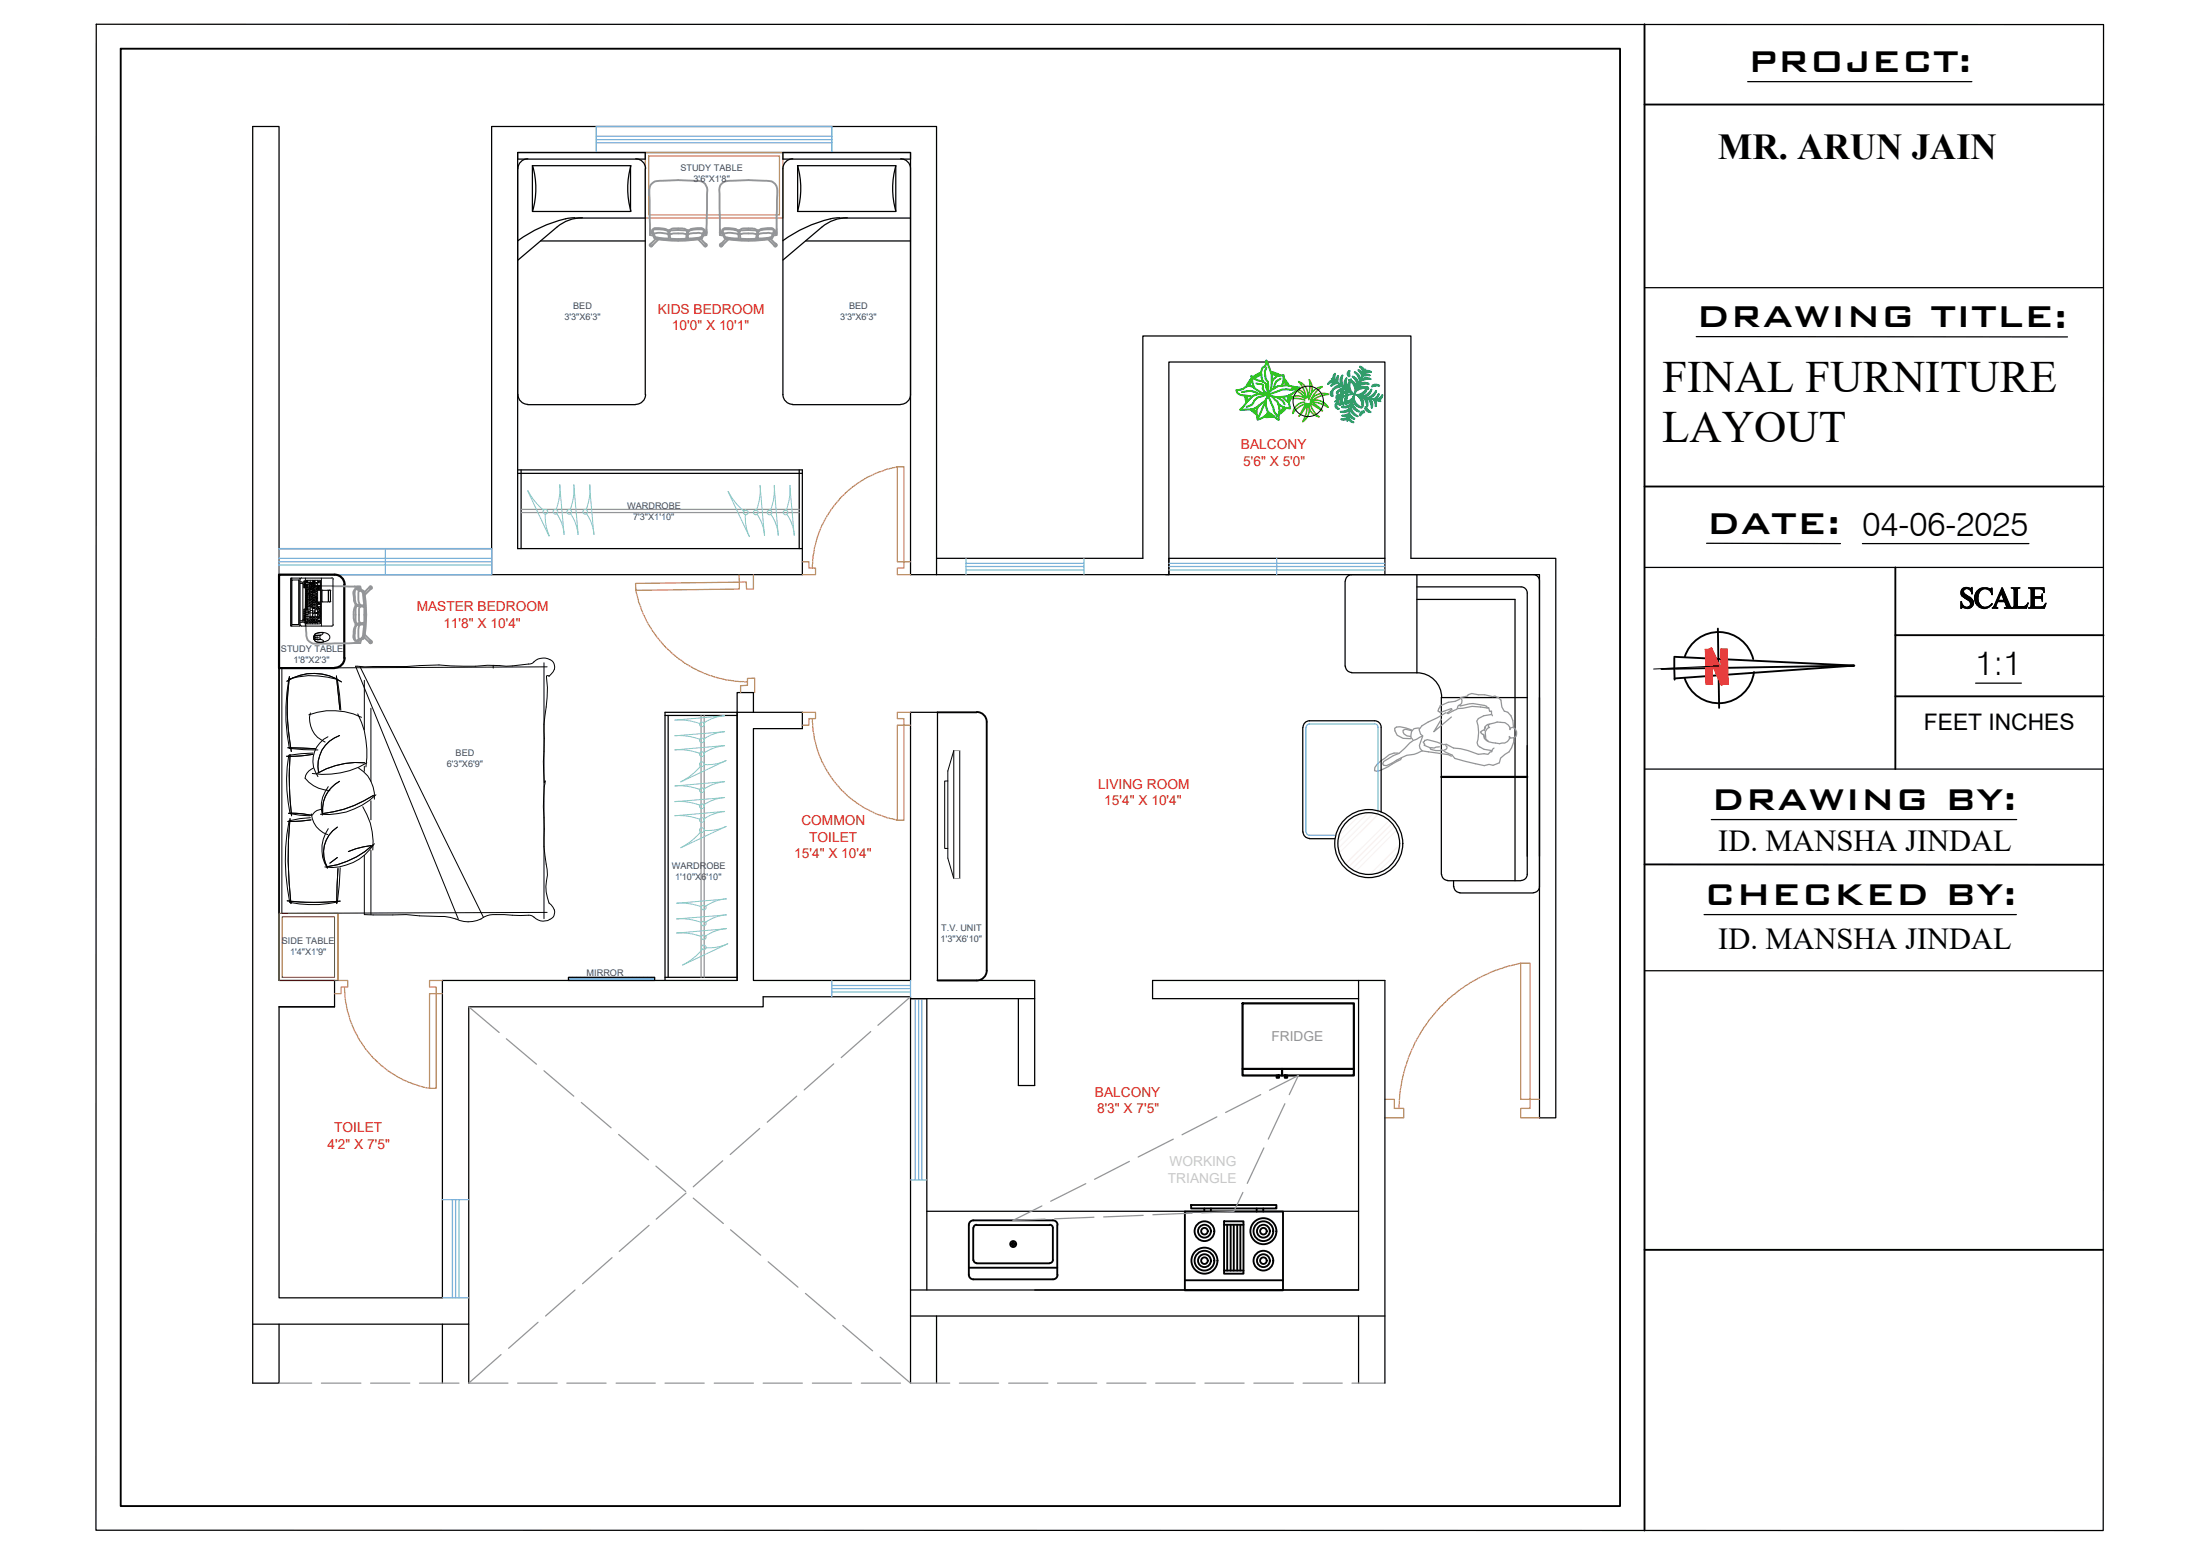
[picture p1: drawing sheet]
<svg xmlns="http://www.w3.org/2000/svg" width="297mm" height="210mm" viewBox="0 0 297 210" stroke-linecap="round" stroke-linejoin="round" font-family="sans-serif">
<!-- layer: 0 -->
<g fill="none" stroke="#000" stroke-width=".25">
<path d="M16.3 6.6h202.4v196.7h-202.4zM222 3.3v203.3M222 14.1h62M222 65.7h62M255.9 76.6v27.2M226.1 88.8v3M226.1 88.7l24.3 1.1-24.3 1.8M226.1 90.3h-1.8M227.5 88.7a4.8 4.8 0 0 1 4.7-3.4 4.8 4.8 0 0 1 4.5 3.7M231.9 84.9l.2 10.7M236.8 90.7a4.8 4.8 0 0 1-4.3 4.2 4.8 4.8 0 0 1-5-3.4M250.4 89.8l-24.2 .5"/>
<path d="M255.9 94h28.1M255.9 85.7h28.1M222 116.7h62M130.8 172.1a.61 .61 0 0 0 .6 .6M130.8 171.1h11.9M131.4 164.7h10.8M131.4 165.7v4.4M131.4 172.7h10.8M131.4 164.7a.61 .61 0 0 0-.6 .6v6.8M131.4 170.1l.2 .3 .2 .1M131.8 170.5h9.9M131.8 165.4h9.9"/>
<path d="M131.8 165.3l-.3 .2-.1 .2M141.8 165.3l.2 .1 .2 .3v4.4M142.2 170.1l-.1 .2-.3 .2M142.2 164.7a.61 .61 0 0 1 .6 .6M142.7 165.4v6.7M142.8 172.1a.61 .61 0 0 1-.6 .6M160 163.5h13.2v10.7h-13.2zM160 172.8h13.2M160.8 162.7h11.5v.4h-11.5zM162.6 163.1v.4M163.5 163.1v.4M165.3 164.9h2.6v7h-2.6z"/>
<path d="M165.3 171.5h2.6M165.3 165.3h2.6M165.7 165.3v6.2M166.2 165.3v6.2M166.6 165.3v6.2M167 165.3v6.2M167.5 165.3v6.2M169.7 163.1v.4M170.6 163.1v.4M222 168.7h62"/>
<circle cx="136.8" cy="167.9" r=".4"/>
<circle cx="136.8" cy="167.9" r=".19"/>
<circle cx="162.6" cy="170.2" r="1.76"/>
<circle cx="162.6" cy="166.2" r="1.33"/>
<circle cx="162.6" cy="170.2" r="1.33"/>
<circle cx="162.6" cy="166.2" r=".87"/>
<circle cx="162.6" cy="170.2" r=".87"/>
<circle cx="162.6" cy="166.2" r=".44"/>
<circle cx="162.6" cy="170.2" r=".44"/>
<circle cx="170.6" cy="166.2" r="1.76"/>
<circle cx="170.6" cy="166.2" r="1.33"/>
<circle cx="170.6" cy="170.2" r="1.33"/>
<circle cx="170.6" cy="170.2" r=".87"/>
<circle cx="170.6" cy="166.2" r=".87"/>
<circle cx="170.6" cy="166.2" r=".44"/>
<circle cx="170.6" cy="170.2" r=".44"/>
</g>
<!-- layer: FURNI -->
<g fill="none" stroke="#000" stroke-width=".17">
<path d="M69.9 20.6h53v57h3.5M69.9 20.6v53.5h38.4M69.9 20.6h17.2v.9h-17.2M71.3 21.4a1.33 1.33 0 0 0-1.4 1.4M71.9 22.4h13.2v6.1h-13.2zM71.9 22.3a11 11 0 0 1 0 6.2M73 32.5h14.1M75.2 30.7l-5.3 4.4M76.3 29.5a18 18 0 0 0-6.4 3M77.6 29.4h9.5M77.6 29.4l-1.3 .1M78.6 29.4a5.3 5.3 0 0 0-3.4 1.2"/>
<path d="M85.2 22.3a11 11 0 0 0 0 6.2M85.8 21.4a1.33 1.33 0 0 1 1.4 1.4M87.1 22.8v30.5M105.7 20.6h17.2v.9h-17.2zM107 21.4a1.33 1.33 0 0 0-1.3 1.4v30.4a1.33 1.33 0 0 0 1.3 1.4M107.7 22.3a11 11 0 0 1 0 6.2M107.7 22.4h13.2v6.1h-13.2zM108.8 32.5h14.1M111 30.7l-5.3 4.4M112.1 29.5a18 18 0 0 0-6.4 3M113.3 29.4h9.6M113.3 29.4l-1.2 .1"/>
<path d="M114.4 29.4a5.3 5.3 0 0 0-3.4 1.2M121 22.3a11 11 0 0 0 0 6.2M121.6 21.4a1.33 1.33 0 0 1 1.3 1.4v30.4a1.33 1.33 0 0 1-1.3 1.4M69.9 53.2a1.33 1.33 0 0 0 1.4 1.4M71.2 54.6h14.6M87.2 53.2a1.33 1.33 0 0 1-1.4 1.4M107 54.6h14.6M37.7 78.7v-61.6h-3.6v169.6h3.6v-8M37.7 74.1h28.7M66.4 77.6v-60.5h60v60.5M69.9 63.4h38.4v14.2h-70.6v54.7h7.5v3.6h-7.5v39.3h22v-42.9h39.8M69.9 63.9h38.4"/>
<path d="M70.4 63.4v10.7M107.9 63.4v10.7M126.4 75.4h27.9v-30h36.2v30h19.6v75.5h-2.2v-73.3h-81.5M157.4 77.6h.4M157.8 77.6v-28.7h29.2v28.7M181.6 78.5v11.4M187 75.4h-29.2v2.2M191.3 79.2h14.1M191.3 77.6v13.2M205.4 79.2a.83 .83 0 0 1 .8 .8M207.9 78.4a.83 .83 0 0 0-.9-.8h-24.5a.87 .87 0 0 0-.8 .8M207.9 78.4v41.3"/>
<path d="M89.8 96.6h9.7M90.2 96.6v35.3M99.5 96.2v-2.7h2.2v2.7M99.5 96.2h-9.7v36.1M99.5 96.2v36.1M175.9 98.2v14.1M176.8 97.3h8.8M176.8 97.3a.87 .87 0 0 0-.9 .9M181.7 89.9a.87 .87 0 0 0 .8 .9M182.5 90.8h8.8M185.6 97.3a.87 .87 0 0 1 .9 .9M186.5 98.2v11.4"/>
<path d="M191.3 80.9h13.3v38M191.3 90.8a3.3 3.3 0 0 1 3.3 3.3M206.2 80.1v37.9M206.2 94.2h-11.6v23.8M175.9 112.3a.87 .87 0 0 0 .9 .9M176.8 113.2h3.4M194.6 118a.83 .83 0 0 0 .9 .8M195.5 118.9h9.9M196.3 118.9v.8M196.3 119.7a.83 .83 0 0 0 .8 .8M206.2 118a.83 .83 0 0 1-.8 .8M207.9 119.7a.83 .83 0 0 1-.9 .8"/>
<path d="M76.8 131.9h11.6v.4h-11.6zM89.8 131.9h9.7M99.5 132.3v-36.1h8.8v2.2h-6.6v33.9h21.2v-36.1h3.7v36.1h13.1v14.2h-2.2v-11.7M122.9 134.8h16.8M125.1 134.8v39.3M183.4 134.8h-27.8v-2.5h31.4v54.4M183.4 132.3v41.8h-60.5M197.1 120.5h9.9M34.1 178.7h29.2v-42.8h39.7v-1.4h19.9v52.2M59.7 178.7v8M63.3 178.7v8M122.9 177.6h64.1"/>
<path d="M125.1 163.5h58.3M126.4 177.6v9.1M183.4 177.6v9.1"/>
<circle cx="184.8" cy="113.9" r="4.6"/>
<circle cx="184.8" cy="113.9" r="4.2"/>
</g>
<g fill="none" stroke="#939598" stroke-width=".17">
<path d="M70.4 68.8h37.5M70.4 69.2h37.5M94.7 96.6v35.3M95.1 96.6v35.3M190.6 98.5l-1.6-.4h-.4l-.3 .2v.4l.3 .5 .8 .5h1.1M190.6 98.7l-.8-.3-.4 .2 .2 .5 .3 .2 .6 .1M191.7 98.3h-.2a.96 .96 0 0 0-1 1.2l.3 .3M192 99.4l-1.2 .6-1.9 1.7-.8 .3-1.3 .8-.1 .3 .1 .2h.4l.8-.3a6 6 0 0 1 2.9-1.2l1.1-.4M195.2 96.2l-3.2 1.8-.4 .5 .2 .6 .3 .2-.5 1.3 .1 .4 .3 .4 3.5 .5 .5 .2M196 96.8l-2.4 2 1-1.7M197.2 94.3l.2 .2v.4l-.2 .2M200.3 99.1l.1 .5"/>
<path d="M200.5 98.1l.3-.3 1.3-.3h.5a1.05 1.05 0 0 1 1.3 1v-.2l.4-.1a.87 .87 0 0 1 .4 1.2l-.3 .2h-.4l-.2-.2a.84 .84 0 0 1-1 .9l-.3 .1-.6-.1a1.77 1.77 0 0 1-1.5-.6l-.1-.5-.4-.3v-.1l.5-.3zM200.6 98.1l-.2 .5M200.7 95.6l-1.9-.3-2 .3M201.1 97.8l-.2 .1 .1 .2 .1 .1-.3 .1-.3 .5 .1 1 .3 .2M201.3 96.4l-1 .2-.7 .4-.2 .3a4.7 4.7 0 0 1 0 3 1.44 1.44 0 0 0 1.5 .9l.5 .1M201.5 96.6l-.1-.2v-.4h-.3l-.1-.5-.2 .1-.1-.3a4.7 4.7 0 0 0-3.6 0v-.2l-.3 .2-.1 .4-1.2 .6h-.1l.6-.5v-.2l-1.6 .6v-.1l-.3-.1 .2-.4 .2-.1-.1-.2 1.1-.5 1-.1 .5-.3 .2-.2 1-.2v-.2l.5-.2 .9 .2h.8l1.1 .2h.3l.5 .1 .3 .4 .2 .9 .3 .6a1.23 1.23 0 0 1 1.2 1.3v.8M204.4 99.7a2.33 2.33 0 0 1-1.2 2.1l-.6 .5-.2 .7-.8 .3-.6-.1-.6 .1-4-.9-.4-.5-1.3-.7-.9 .1-.6-.2-.1-.2-.8-.3 .1-.1-.2-.3 .1-.1 .1-.2 .3-.1 2.2 .7h.4l1 .5 .9 .1 1 .2 1.4 .5 .8-.1 .5 .1 .3-.3h.2l.1-.4 .2-.1M188.8 101.7h-.6l-.6 .2-1.1 .8-.9 .9v.4l.3 .1a6.4 6.4 0 0 0 2.1-1l1.1-.6 .1-.2M194.4 100.8l-.8 .2-.5-.1M195.2 100.6l.2 .2v.2l-.2 .2h-.2M63.3 135.9l4.1 3.5M117.6 139.2l-4 3.6"/>
<path d="M122.9 134.5l-4.4 3.9M68.4 140.2l4 3.5M73.4 144.5l4.1 3.5M78.5 148.8l4 3.4M83.5 153.1l4 3.5M88.6 157.4l4 3.4M97.6 156.7l-4 3.5M102.6 152.3l-4 3.5M107.6 148l-4 3.5M112.6 143.6l-4 3.5M146.6 159.8l-4.7 2.4M152.5 156.8l-4.7 2.4"/>
<path d="M158.4 153.8l-4.7 2.4M164.3 150.8l-4.7 2.4M170.2 147.8l-4.7 2.4M170.6 155l-2.2 4.7M171.4 147.2l3.9-2-1.2 2.6M173.5 149l-2.3 4.8M72.6 178.5l-3.9 3.5M77.6 174.1l-3.9 3.5M82.6 169.8l-3.9 3.5M87.6 165.4l-4 3.5M92.6 161.1l-4 3.5M93.6 161.7l4.1 3.5"/>
<path d="M98.6 166l4.1 3.4M103.7 170.3l4 3.5M108.8 174.6l4 3.4M113.8 178.9l4 3.4M140.7 162.8l-3.9 1.9 4.3-.1M147.7 164.3l-5.3 .2M154.3 164.1l-5.3 .2M161 163.8l-5.3 .2M167.8 161l-1.2 2.5-4.3 .2M37.7 186.7h4.4M43.4 186.7h5.3M50 186.7h5.3"/>
<path d="M56.6 186.7h5.4M67.6 182.9l-4.3 3.8h5.3M69.9 186.7h5.3M76.5 186.7h5.3M83.2 186.7h5.3M89.8 186.7h5.3M96.4 186.7h5.3M103 186.7h5.3M109.7 186.7h5.3M116.3 186.7h5.3M118.8 183.2l4.1 3.5h5.3M129.5 186.7h5.3"/>
<path d="M136.2 186.7h5.3M142.8 186.7h5.3M149.4 186.7h5.3M156 186.7h5.4M162.7 186.7h5.3M169.3 186.7h5.3M175.9 186.7h5.3M182.5 186.7h4.5"/>
</g>
<g fill="none" stroke="#7aafdf" stroke-width=".17">
<path d="M80.5 17.1h31.8v3.5h-31.8zM80.5 17.1v3.5M80.5 18.9h31.8M80.5 19.3h31.8M80.5 18.4h31.8M112.3 17.1v3.5M37.7 74.1h28.7v3.5h-28.7zM37.7 75.8h28.7M37.7 76.3h28.7M37.7 75.4h28.7M52 74.1v3.5M66.4 74.1v3.5"/>
<path d="M130.4 76.5h15.9M130.4 76.9h15.9M130.4 76h15.9M130.4 75.4v2.2M146.3 75.4v2.2M157.8 76.5h29.2M157.8 76.9h29.2M157.8 76h29.2M172.4 75.4v2.2M176.3 98.2v14.1M176.8 97.7h8.8M176.8 97.7l-.4 .2v.3"/>
<path d="M185.6 97.7l.4 .2 .1 .3M186.1 98.2v11.4M176.4 112.3v.2l.4 .2M176.8 112.7h3.4M112.3 132.3v2.2M112.3 133.4h10.6M112.3 133.9h10.6M112.3 133h10.6M122.9 132.3v2.2M123.6 134.8v24.5M124 134.8v24.5M124.5 134.8v24.5"/>
<path d="M122.9 159.3h2.2M59.7 175.2h3.6M59.7 161.9h3.6M61.1 161.9v13.3M61.5 161.9v13.3M62 161.9v13.3"/>
</g>
<g fill="none" stroke="#b88a5c" stroke-width=".17">
<path d="M87.1 20.6h18.6v8.8h-18.6zM87.6 21.1h17.6v7.9h-17.6zM85.9 79.7l-.1-.9 14-.2v.9l-13.9 .2v.4M101.7 77.6v1.9h-.9v-1l-1 .1v-1M108.3 75.8h.9v.9h.9v.9h-1.8M109.7 76.2v.2M109.7 76.5v.2M109.7 75.5v.2M109.7 75.9v.2M109.8 75.2v.2M109.8 74.9v.2M109.9 74.6v.2"/>
<path d="M109.9 74.2v.2M110 73.9l-.1 .2M110.1 73.6l-.1 .2M110.2 73.3l-.1 .2M110.2 73v.2M110.3 72.6v.2M110.4 72.3v.2M110.5 72v.2M110.7 71.7l-.1 .2M110.8 71.4l-.1 .2M110.9 71.1l-.1 .2M111.1 70.8l-.1 .2"/>
<path d="M111.2 70.5l-.1 .2M111.4 70.2l-.1 .2M111.5 69.9l-.1 .2M111.7 69.6l-.1 .2M111.9 69.3l-.1 .2M112.1 69.1l-.2 .1M112.2 68.8l-.1 .2M112.4 68.5l-.1 .2M112.6 68.3l-.1 .1M112.8 68l-.1 .2M113 67.7l-.1 .2M113.3 67.5l-.2 .2"/>
<path d="M113.5 67.2l-.2 .2M113.7 67l-.2 .2M114 66.8l-.2 .1M114.2 66.5l-.2 .2M114.4 66.3l-.1 .2M114.7 66.1l-.2 .1M114.9 65.9l-.1 .1M115.2 65.7l-.2 .1M115.5 65.5l-.2 .1M115.7 65.3l-.1 .1M116 65.1l-.2 .1M116.3 64.9l-.2 .1"/>
<path d="M116.6 64.7l-.2 .2M116.8 64.6l-.1 .1M117.1 64.4l-.1 .1M117.4 64.3l-.1 .1M117.7 64.1l-.1 .1M118 64l-.1 .1M118.3 63.9h-.1M118.7 63.7l-.3 .1M119 63.6l-.3 .1M119.3 63.5l-.2 .1M119.6 63.4l-.2 .1M119.9 63.3h-.2"/>
<path d="M120.2 63.2l-.2 .1M120.6 63.1l-.2 .1M120.9 63.1h-.3M121.2 63h.8v12.8h-.8v-12.8h-.2M122.9 75.8h-.9v.9h-.8v.9h1.7M86 80.2v.2M86.1 80.5v.2M86.1 80.8l.1 .2M86.2 81.2l.1 .2M86.3 81.5l.1 .2M86.4 81.8l.1 .2M86.5 82.1l.1 .2"/>
<path d="M86.7 82.4v.2M86.8 82.7l.1 .2M86.9 83l.1 .2M87.1 83.3l.1 .2M87.2 83.6l.1 .2M87.3 83.9l.2 .2M87.5 84.2l.1 .2M87.7 84.5l.1 .2M87.9 84.8l.1 .1M88.1 85.1v.1M88.2 85.3l.1 .2M88.4 85.6l.2 .2"/>
<path d="M88.6 85.9l.1 .1M88.8 86.1l.1 .2M89 86.4l.2 .1M89.2 86.6l.2 .2M89.5 86.9l.1 .2M89.7 87.1l.1 .2M89.9 87.4l.1 .1M90.1 87.6l.2 .2M90.4 87.8l.2 .2M90.6 88.1l.2 .1M90.8 88.3l.2 .1M91.1 88.5l.2 .1"/>
<path d="M91.4 88.7l.1 .1M91.6 88.9l.2 .1M91.9 89.1l.2 .1M92.2 89.3l.1 .1M92.4 89.5l.2 .1M92.7 89.7l.2 .1M93 89.8l.2 .1M93.3 90l.2 .1M93.6 90.2l.2 .1M93.9 90.3l.2 .1M94.1 90.5l.3 .1M94.4 90.6l.3 .1"/>
<path d="M94.7 90.7l.3 .1M95.1 90.9h.1M95.4 91l.2 .1M95.7 91.1l.2 .1M96 91.2l.2 .1M96.3 91.3l.2 .1M96.6 91.4l.3 .1M96.9 91.5l.3 .1M97.3 91.6h.2M97.6 91.7h.2M97.9 91.8h.2M98.3 91.8h.2"/>
<path d="M98.6 91.8l.2 .1M98.9 91.9h.2M99.2 92h.2M99.6 92h.2M99.9 92h.2M100 93.5v-.9l.9-.1v-.9l1-.1v2M100.2 92h.2M100.5 92h.4M108.3 96.2h1.8v.8h-.9v.9h-.9M109.7 97v.2M109.7 97.3v.2M109.7 97.6v.2"/>
<path d="M109.7 98v.2M109.8 98.3v.2M109.8 98.6v.2M109.9 98.9v.3M109.9 99.3v.2M109.9 99.6l.1 .2M110 99.9l.1 .2M122.9 96.2h-1.7v.8h.8v.9h.9M110.1 100.3l.1 .2M110.2 100.6v.2M110.3 100.9v.2M110.4 101.2v.2"/>
<path d="M110.5 101.5v.2M110.6 101.8l.1 .2M110.7 102.1l.1 .2M110.8 102.4l.1 .2M111 102.8l.1 .1M111.1 103.1l.1 .1M111.3 103.3l.1 .2M111.4 103.6l.1 .2M111.6 103.9l.1 .2M111.8 104.2l.1 .2M111.9 104.5l.2 .2M112.1 104.7l.1 .2"/>
<path d="M112.3 105l.1 .2M112.5 105.3l.1 .2M112.7 105.6l.1 .1M112.9 105.8l.1 .2M113.1 106.1l.2 .1M113.3 106.3l.2 .2M113.5 106.6l.2 .1M113.8 106.8l.2 .1M114 107l.2 .2M114.3 107.2l.1 .2M114.5 107.5l.2 .1M114.8 107.7l.1 .1"/>
<path d="M115 107.9l.2 .1M115.3 108.1l.2 .1M115.6 108.3l.1 .1M115.8 108.5l.2 .1M116.1 108.7l.2 .1M116.4 108.9l.2 .1M116.7 109l.1 .1M117 109.2l.1 .1M117.3 109.3l.1 .1M117.6 109.5l.1 .1M117.9 109.6l.1 .1M118.2 109.8l.1 .1"/>
<path d="M118.4 109.9l.3 .1M118.7 110l.3 .1M119.1 110.1l.2 .1M119.4 110.3h.2M119.7 110.3l.2 .1M120 110.4l.2 .1M120.4 110.5h.2M120.6 110.6h.3M121 110.7h.2v-12.8h.8v12.8h-.8M45.2 132.3h1.7v.9h-.8v.9h-.9M46.5 133.2v.2M46.5 133.8l.1 .3"/>
<path d="M46.5 133.5v.2M46.6 134.5v.2M46.6 134.2v.2M46.6 134.8l.1 .3M46.7 135.2v.2M46.7 135.5l.1 .2M46.8 135.8v.2M46.8 136.2l.1 .2M46.9 136.5l.1 .2M47 136.8l.1 .2M47.1 137.1l.1 .2M47.2 137.4v.2"/>
<path d="M47.3 137.7l.1 .2M47.4 138.1l.1 .1M47.5 138.4l.1 .2M47.7 138.7l.1 .2M47.8 139l.1 .2M47.9 139.2l.1 .3M48.1 139.5l.1 .3M48.3 139.8v.3M59.7 132.3h-1.7v.9h.9v.9h.8M191.6 139.8l-.1 .2M191.8 139.5l-.2 .2M191.9 139.2l-.1 .2"/>
<path d="M192.1 139l-.1 .1M192.3 138.7l-.1 .2M192.5 138.4l-.1 .2M192.7 138.1l-.2 .2M192.9 137.9l-.2 .1M193 137.6l-.1 .2M193.3 137.3l-.2 .2M193.5 137.1l-.2 .2M193.7 136.8l-.2 .2M193.9 136.6l-.1 .2M194.1 136.3l-.1 .2M194.4 136.1l-.2 .1"/>
<path d="M194.6 135.8l-.2 .2M194.8 135.6l-.2 .2M195 135.4l-.1 .1M195.3 135.1l-.2 .2M195.5 134.9l-.1 .2M195.7 134.7l-.1 .1M196 134.5l-.2 .1M196.3 134.3l-.2 .1M196.6 134l-.2 .2M196.8 133.8l-.2 .2M197.1 133.7l-.2 .1M197.3 133.4l-.2 .2"/>
<path d="M197.6 133.3l-.2 .1M197.9 133.1l-.2 .1M198.2 132.9l-.2 .1M198.4 132.7l-.2 .2M198.7 132.6h-.2M199 132.4l-.2 .1M199.3 132.2l-.2 .1M199.6 132.1l-.2 .1M199.9 131.9l-.2 .1M200.2 131.8h-.2M200.4 131.6l-.1 .1M200.7 131.5l-.1 .1"/>
<path d="M201.1 131.3l-.2 .2M201.4 131.2l-.2 .1M201.7 131.1l-.2 .1M202 131h-.2M202.3 130.9l-.2 .1M202.6 130.7l-.2 .1M202.9 130.7h-.2M203.2 130.5l-.2 .1M203.5 130.4l-.2 .1M203.9 130.4h-.2M204.2 130.3l-.2 .1M204.5 130.2l-.2 .1"/>
<path d="M204.9 130.1l-.3 .1M205.3 130h1.3v18.4h-1.3v-18.4l-.4 .1M48.4 140.1l.1 .2M48.6 140.4l.1 .2M48.8 140.7l.1 .2M48.9 141l.2 .2M49.1 141.2l.1 .2M49.3 141.5l.1 .2M49.5 141.8l.2 .2M49.7 142l.2 .2M50 142.3l.1 .2M50.2 142.6l.1 .1"/>
<path d="M50.4 142.8l.1 .1M50.6 143l.2 .2M50.8 143.2l.2 .2M51.1 143.5l.2 .1M51.4 143.7l.1 .2M51.6 143.9l.2 .1M51.9 144.1l.1 .1M52.1 144.3l.2 .2M52.4 144.5l.2 .2M52.7 144.7l.1 .1M52.9 144.9l.2 .1M53.2 145l.2 .2"/>
<path d="M53.5 145.3h.2M53.8 145.4l.2 .1M54.1 145.6h.2M54.4 145.7l.2 .1M54.7 145.9h.2M55 146l.2 .1M55.3 146.1l.2 .1M55.6 146.2l.2 .1M55.9 146.4h.2M56.2 146.4l.2 .1M56.5 146.6h.2M56.9 146.7h.2"/>
<path d="M57.1 146.7l.3 .1M57.5 146.8l.2 .1M57.8 146.9h.2v-12.8h.9v12.8h-.9M187 148.4h1.3v1.2h1.2v1.3h-2.5M188.9 149.2v.4M188.9 148.6v.2M188.9 148.9v.3M189 148.3l-.1 .2M189 147.9v.2M189 147.6v.2M189.1 147.3l-.1 .2M189.1 147v.2"/>
<path d="M189.1 146.6v.2M189.2 146.3v.2M189.3 146l-.1 .2M189.4 145.6l-.1 .3M189.4 145.3v.3M189.5 145l-.1 .2M189.6 144.7l-.1 .2M189.7 144.4l-.1 .2M189.7 144v.2M189.9 143.7l-.1 .2M189.9 143.4v.2M190.1 143.1l-.1 .2"/>
<path d="M190.2 142.8l-.1 .2M190.3 142.5l-.1 .2M190.4 142.2l-.1 .2M190.5 141.9v.2M190.7 141.6l-.1 .1M190.8 141.3v.1M191 140.9l-.1 .3M191.1 140.6l-.1 .3M191.3 140.4l-.1 .2M191.4 140.1l-.1 .2M207.9 148.4h-1.3v1.2h-1.3v1.3h2.6"/>
</g>
<!-- layer: 0 -->
<g fill="#f00" stroke="#f00" stroke-width=".14">
<path d="M232.3 87.6l1 4.8-.1-4.8zM232.3 87.6l1 4.8h-.9z"/>
<path d="M230.3 87.8l2.1 4.7 .9-.4zM230.3 87.8l.8-.4 2.2 4.7z"/>
<path d="M230.3 87.6l.9 4.7-.1-4.7zM230.3 87.6l.9 4.7h-.9z"/>
</g>
<!-- layer: DIM -->
<g fill="none" stroke="#000" stroke-width=".14">
<path d="M37.7 90.2v33.1M39 91.8a29.2 29.2 0 0 0 .2 9.1M39 91.8l.1-.5a31.1 31.1 0 0 0 .2 10.1l-.1-.5M41.7 96.5a9.2 9.2 0 0 1 7.1 .3M41.9 96.2a3.4 3.4 0 0 0 2 4M44.3 99.5a3.6 3.6 0 0 0-1.4 5.3M45.5 91.7a6.7 6.7 0 0 0-6.5 .1M45.5 91.7l.6 .3a6.7 6.7 0 0 0-7.4 0l.3-.2M45.5 91.7l-.1-.5 .5 4.6M45.5 91.7h.1M45.8 99.3a4.3 4.3 0 0 0-2.8 5M46 95.9l-.4-4.2a11.8 11.8 0 0 0-6.6 0 25.5 25.5 0 0 0 .1 9.3l3.8 .2"/>
<path d="M48.3 96.4a12.1 12.1 0 0 1 1.1 7.1M48.6 90l16.7 33.8M49.2 91.8v6.7M50.1 95.6v9.9M66.6 89.8v.4M73.4 89.5v34.5M73.9 90l-35.8 .2v33.1l35.8-.1M232 89.9l-8.7 .4M38.7 102.1h1.2l2.3-.3a9.6 9.6 0 0 1-3.5 .3zM38.9 100.9l3.7 .2zM38.9 110.9l1.7-.1 1.4-.1-2.1 .2zM38.9 109.8a7 7 0 0 1 3.1 .2l-2-.2z"/>
<path d="M39.1 110.9a53.1 53.1 0 0 0 .1 10.8M39.1 110.9l.1-.4a51.9 51.9 0 0 0 .1 11.5l-.1-.3M39.2 102.1l-.2 2.6 .3 5M39.2 102.1v-.2a44.7 44.7 0 0 0 .2 8.2l-.1-.4M41.9 110.4l-1.4 .1-1.5 .3a27.8 27.8 0 0 0 .1 11 16 16 0 0 0 6.5 0l.3-4.6M42 109.9a3.2 3.2 0 0 0 2.2 2.8M42.2 101.7l-3.2 .3a20.7 20.7 0 0 0 .2 7.8l2.6 .3M42.3 103.7a1.76 1.76 0 0 0-1.1 1.3 4.5 4.5 0 0 0 3.3 1.7M43.4 109.2a1.51 1.51 0 0 0-1.2 .8M44.3 111.9a4.8 4.8 0 0 0-.1 5.3M44.3 106.2a4.4 4.4 0 0 0-.8 3.8M44.7 106.4l1.1-.9a4.4 4.4 0 0 0-2.2 4.3 4.4 4.4 0 0 1 1.1-3.4z"/>
<path d="M44.9 112.2l.7-.6a4.1 4.1 0 0 0-1.4 5.6 4.1 4.1 0 0 1 .7-5zM45.6 115.8l-1.1 .7M45.6 117.2l-.1 4.8zM48.4 103.6a4.5 4.5 0 0 1 2.1 4.3M49 108.9a9 9 0 0 1 1.3 5.8M49.2 115.5v8h5.7l4.4 .2a6.4 6.4 0 0 1 2.8 .6 4.2 4.2 0 0 0 3.6-.7 7.6 7.6 0 0 1 3.5-.1h2.3l.3 .1a1.94 1.94 0 0 0 2.8 .3 1.18 1.18 0 0 0-.2-1.8l-.3-.2a5.9 5.9 0 0 1-.2-3.8v-.7a21 21 0 0 1-.4-5.5 27.3 27.3 0 0 1 .1-6.5l-.1 .2a35 35 0 0 1 0-5.9 14.3 14.3 0 0 1 .2-4.3 14.1 14.1 0 0 0 .1-4.1v-.1l.3 .1a1.39 1.39 0 0 0 .7-1.7 1.81 1.81 0 0 0-3-.1 24.2 24.2 0 0 1-6 .3 36.4 36.4 0 0 1-6.5 0 132.8 132.8 0 0 1-11.3 .1l13.9 34.2M49.2 103.4v.7M49.2 103a10.8 10.8 0 0 0-6.3 1.4M49.5 103a11.2 11.2 0 0 1-7.3 1.4M50.1 114.1l-2.1 .5-1 .3M50.1 108.1v2.6M50.1 114.8v8.7"/>
<path d="M50.3 114.1a11.2 11.2 0 0 1-6.1 2.9M50.4 107.4a15.9 15.9 0 0 1-6.8 2.4M50.5 113.9a6.9 6.9 0 0 1-6.6 3.1M50.8 107.3a9.7 9.7 0 0 1-7.5 2.6M39.2 121.7l2.1 .1 4.2-.1M39.2 121.7l-.4-.1a33.7 33.7 0 0 0 7.1 0l-.4 .1"/>
</g>
<!-- layer: col. -->
<path d="M37.7 123.3h7.9v9h-7.9zM38.1 123.8h7.1v8.1h-7.1z" fill="none" stroke="#725600" stroke-width=".14"/>
<!-- layer: wall -->
<path d="M45.2 77.6h-7.5v12.6h7.5M45.2 77.6a1.33 1.33 0 0 1 1.3 1.3M46.5 78.9v9.9M46.5 88.8a1.33 1.33 0 0 1-1.3 1.3M194.6 104.9h11.6M167.8 135.4h15v9.8h-15zM167.8 144.3h15M172.4 145.2h.3v.3h-.3zM173.1 144.3v.9M173.5 145.2h.3v.3h-.3z" fill="none" stroke="#000" stroke-width=".3"/>
<!-- layer: line_cad-block.com -->
<g fill="none" stroke="#939598" stroke-width=".25">
<path d="M87.8 31.7l.1-.4h.1l.4 .9a17.2 17.2 0 0 0 6.4 0l.4-.9 .2 .4M87.8 31.3v.2l.2-.3 .4 .9a15.1 15.1 0 0 0 6.3 0l.5-.9 .2 .3v-.2M87.8 30.9v.8l.4 .1M87.9 31.3l-.1-.4-.1-3.9a2.9 2.9 0 0 1 .3-2.2 1.52 1.52 0 0 1 1.5-.4l2.1-.1 2.4 .1a1.32 1.32 0 0 1 1.5 1.8l-.1 4v.9l-.2 .2M87.9 32.9a.2 .2 0 0 0-.2 .2 .2 .2 0 0 0 .2 .2 .2 .2 0 0 0 .2-.2M88.1 31a.7 .7 0 0 1 .9-.2h.3a1.01 1.01 0 0 1 .9 .4M88.3 31.5a3.8 3.8 0 0 1 2 .1v.6l-1.4-.1a.53 .53 0 0 1-.6-.6zM88.3 31.6l-.2-.6a3.9 3.9 0 0 1 2.1 .2l.1 .4h-.1M88.6 32.2l-.8 .8a.16 .16 0 0 0 0 .2 .16 .16 0 0 0 .2 0l.9-.9M90.4 31.2l.1-.2a2.62 2.62 0 0 1 1.7-.2l.3 .1 .3 .3M90.5 31.6l.4-.1a3.7 3.7 0 0 1 1.8 .1l-.1 .6-1 .1-1.1-.1zM90.5 31l-.4 .1"/>
<path d="M90.6 31.6h-.2v-.4a4.4 4.4 0 0 1 2.4 0v.4h-.2M92.6 31l.4 .1M92.9 31.6a4 4 0 0 1 2-.1 .53 .53 0 0 1-.7 .6l-1.3 .1zM93 31.6h-.1v-.1a.3 .3 0 0 1 .3-.4 4.3 4.3 0 0 1 1.9-.1l-.2 .6M94.6 32.2l.7 .8a.15 .15 0 0 1 .1 .2 .15 .15 0 0 1-.2 0l-.9-.9M95.1 31a.82 .82 0 0 0-1-.2h-.3a.86 .86 0 0 0-.8 .4M95.2 32.9a.21 .21 0 0 1 .2 .2 .21 .21 0 0 1-.2 .2 .21 .21 0 0 1-.2-.2M95.4 30.9v.8l-.4 .1M97.2 30.9v.8l.3-.4 .4 .9a17.2 17.2 0 0 0 6.3 0l.4-.9 .3 .4M97.2 31.3v.2l.2-.3 .5 .9a14.9 14.9 0 0 0 6.3 0l.4-.9 .2 .3 .1-.2M97.2 31.7l.5 .1M97.4 31.3l-.2-.4v-4.7a1.32 1.32 0 0 1 1.4-1.8l2.4-.1 2.5 .1a1.36 1.36 0 0 1 1.4 1.8v4.7l-.1 .3-.1 .1"/>
<path d="M97.4 32.9a.2 .2 0 0 0-.2 .2 .2 .2 0 0 0 .2 .2 .2 .2 0 0 0 .2-.2M97.5 31a.7 .7 0 0 1 .9-.2h.4a.89 .89 0 0 1 .9 .4M97.7 31.5a3.7 3.7 0 0 1 2 .1v.6l-1.4-.1a.58 .58 0 0 1-.6-.6zM97.7 31.6l-.1-.6a3 3 0 0 1 2.1 .2v.4h-.1M98 32.2l-.8 .8 .1 .2 1-.9M99.8 31.2l.2-.2a3.4 3.4 0 0 1 1.9-.1l.3 .3M99.9 31.6a4.5 4.5 0 0 1 2.3 .1l-.1 .5-1.1 .1-1.1-.1zM100 31.6h-.1l-.1-.4a4.4 4.4 0 0 1 2.4 0 .23 .23 0 0 1 .1 .3 .23 .23 0 0 1-.2 .1M100 31l-.4 .1M102.1 31l.4 .1M102.4 31.6a3.8 3.8 0 0 1 2-.1 .58 .58 0 0 1-.7 .6l-1.3 .1zM102.4 31.6v-.1a.3 .3 0 0 1 .2-.4 4.3 4.3 0 0 1 1.9-.1l-.2 .6"/>
<path d="M104.1 32.2l.7 .8 .1 .1-.2 .1-1-.9M104.5 31a.7 .7 0 0 0-.9-.2h-.3a.89 .89 0 0 0-.9 .4M104.7 32.9a.2 .2 0 0 1 .2 .2 .2 .2 0 0 1-.2 .2 .2 .2 0 0 1-.2-.2M104.9 30.9v.8l-.5 .1M47.8 79.2h.8l.2 .4M48 79.5a.79 .79 0 0 0-.2 .9v.7l.3 .5M48.2 79.3l-.4-.1-3.9-.1a4.3 4.3 0 0 0-1.9 .1 1.26 1.26 0 0 0-.6 1.3 26.5 26.5 0 0 0 0 5.6 1.37 1.37 0 0 0 1.7 .8l4.1-.1h.8l.2-.1M48.2 79.2h.3l-.4 .2 .9 .4a14.8 14.8 0 0 1 .1 6.4l-1 .4 .3 .2h-.2M48.5 79.7l.4 .1 .1 .3 .1 1.3v.3h-.5a2.89 2.89 0 0 1-.1-2zM48.5 79.7l-.5-.2a3.3 3.3 0 0 0 .1 2l.4 .2 .1-.1M48.6 79.2l-.4 .2 .9 .5a16 16 0 0 1 0 6.3l-.9 .4 .4 .2M49.2 80l.8-.8a.14 .14 0 0 1 .1 0 .14 .14 0 0 1 0 .2l-.9 .9"/>
<path d="M49.8 79.3a.19 .19 0 0 1 .2-.2 .19 .19 0 0 1 .2 .2 .19 .19 0 0 1-.2 .2v.1M48 84v.5M48 81.5v.4M48.1 84.4h-.1a2.39 2.39 0 0 0-.2 1.8l.2 .3M48.1 81.8l-.1 .1a2.56 2.56 0 0 0-.2 1.6l.1 .5 .2 .2M48.6 81.9h.6v2.1l-.6 .1a5.1 5.1 0 0 1 0-2.2zM48.6 84.4v-.1h-.1a.35 .35 0 0 0-.5 .3 3.5 3.5 0 0 0 0 1.9l.5-.2M48.6 82v-.2h-.5l-.1 .5a4 4 0 0 0 .1 1.9l.5-.1v-.1M48.6 84.3h.5v.3l-.2 1.6-.4 .1-.1-.1a3 3 0 0 1 .2-1.9zM48.8 86.3l-.2 .5h-.8M49.2 85.7l.9 .8a.14 .14 0 0 1 0 .2 .14 .14 0 0 1-.1 .1l-.8-.8M50 86.4a.2 .2 0 0 1 .2 .3 .2 .2 0 0 1-.3 .1l-.1-.2"/>
</g>
<!-- layer: wall -->
<path d="M126.6 96.2h5.3M131.9 96.1a1.33 1.33 0 0 1 1.3 1.3v33.6M133.2 131a1.33 1.33 0 0 1-1.3 1.3h-5.3" fill="none" stroke="#000" stroke-width=".25"/>
<!-- layer: 08_furniture -->
<path d="M128 105.4h-.4v9.1h.4M128.8 101.3v17.3l-.8-2.8v-11.7zM129.6 101.3v17.3" fill="none" stroke="#000" stroke-width=".14"/>
<path d="M128.8 101.3h.8M128.8 118.6h.8" fill="none" stroke="#989898" stroke-width=".14"/>
<!-- layer: HATCH -->
<path d="M183.8 109.9l-3.1 3M184.7 109.7l-4.1 4.1M185.4 109.8l-4.7 4.7M186.1 110l-5.3 5.2M187.5 110.8l-5.8 5.8M187.9 111.2l-5.8 5.8M188.3 111.6l-5.8 5.8M188.5 112.1l-5.5 5.6M188.8 115l-2.9 2.9M188.9 114.1l-3.9 3.9" fill="none" stroke="#f7f2ee" stroke-width=".14"/>
<!-- layer: furniture -->
<g fill="none" stroke="#84cdcc" stroke-width=".14">
<path d="M71.2 66.3l2.9 6.1M71.3 66.2l.9 1.5 1.2 1.2M73.6 69.4l.1 1.5 .5 1.4M75.2 69.3l.7 1.4 .3 1.5M75.6 65.5l.6 6.7M75.6 65.4l-.1 1.7-.4 1.7M77 69.3l.7 1.4 .3 1.5M77.5 65.5l.6 6.7M77.5 65.4l-.1 1.7-.4 1.7M79.2 69.3l.7 1.4 .3 1.5M79.6 65.5l.6 6.7M79.7 65.4l-.1 1.7-.5 1.7"/>
<path d="M98.3 66.4l2.9 6M98.3 66.3l1 1.5 1.2 1.2M100.6 69.5l.1 1.5 .5 1.4M102.2 69.4l.7 1.4 .3 1.4M102.6 65.5l.6 6.8M102.6 65.5v1.7l-.5 1.7M104.1 69.4l.7 1.4 .3 1.4M104.5 65.5l.6 6.8M104.5 65.5v1.7l-.5 1.7M106.2 69.4l.7 1.4 .4 1.4M106.6 65.5l.6 6.8M106.7 65.5l-.1 1.7-.4 1.7"/>
<path d="M91.1 97.2l6.7-.6-1.4 .3-1.4 .7M91.1 99.3l6.7-.5-1.4 .3-1.4 .7M91.2 97.2l1.7 .1 1.6 .4M91.2 99.3l1.7 .1 1.6 .4M91.1 101.2l6.7-.5-1.4 .3-1.4 .7M91.1 106.1l6.7-.6-1.4 .3-1.4 .7M91.2 101.2l1.7 .1 1.6 .4M91.2 110.1l1.7 .1 1.6 .4M91.2 106.1l1.7 .1 1.6 .4M91.2 108.2l1.7 .1 1.6 .4M94.6 103.4l-1.2 1.2-1.5 .9M94.6 112.3l-1.2 1.2-1.5 .9"/>
<path d="M97.8 109.5l-6.7 .6M97.8 107.7l-6.7 .5M97.8 109.6l-1.4 .3-1.4 .7M97.8 107.6l-1.4 .4-1.4 .7M98 102.7l-6.1 2.9M98 111.6l-6.1 2.8M98.1 102.7l-1.5 .4-1.5 .1M98.1 111.6l-1.5 .4-1.5 .1M91.4 125.9l1.7 .1 1.6 .4M91.4 121.9l1.7 .1 1.6 .4M91.4 124l1.7 .1 1.6 .4M94.9 128.1l-1.3 1.2-1.4 .9"/>
<path d="M95.3 127.9h1.5l1.5-.5-6.1 2.9M98.1 125.4l-6.7 .6M98.1 121.3l-6.7 .6M98.1 123.5l-6.7 .6M98.1 125.3l-1.5 .4-1.3 .7M98.1 121.3l-1.5 .3-1.3 .7M98.1 123.5l-1.5 .3-1.3 .7"/>
<circle cx="73.6" cy="69.1" r=".32"/>
<circle cx="75" cy="69.1" r=".32"/>
<circle cx="76.9" cy="69.1" r=".32"/>
<circle cx="79" cy="69.1" r=".32"/>
<circle cx="100.7" cy="69.2" r=".32"/>
<circle cx="102" cy="69.2" r=".32"/>
<circle cx="103.9" cy="69.2" r=".32"/>
<circle cx="106.1" cy="69.2" r=".32"/>
<circle cx="94.8" cy="97.8" r=".32"/>
<circle cx="94.8" cy="99.9" r=".32"/>
<circle cx="94.8" cy="106.7" r=".32"/>
<circle cx="94.8" cy="112" r=".32"/>
<circle cx="94.8" cy="101.8" r=".32"/>
<circle cx="94.8" cy="103.2" r=".32"/>
<circle cx="94.8" cy="110.7" r=".32"/>
<circle cx="94.8" cy="108.8" r=".32"/>
<circle cx="95" cy="127.9" r=".32"/>
<circle cx="95" cy="124.7" r=".32"/>
<circle cx="95" cy="126.5" r=".32"/>
<circle cx="95" cy="122.5" r=".32"/>
</g>
<!-- layer: wall -->
<g fill="none" stroke="#000" stroke-width=".14">
<path d="M39.2 78.2v6.2l.1 .1h1.1M39.3 78.2v6.2M39.4 78.3h1v6h-1zM39.4 78v.1M40.3 78.3v6M40.4 78h-1.1l-.1 .1M40.5 78.2v6.2M40.7 78h4.1M40.9 78.9v4.8M41.2 78v6.5M41.3 78.4v5.7M41.6 78.3v5.9"/>
<path d="M41.9 78.3v5.9M42.2 78.3v5.9M42.5 78.3v5.9M42.9 78.3v5.9M43.3 78.4v5.7M43.4 78v6.5M44.8 78l.2 .2M45 78.2v6.1M40.7 84.5h4.1M42.4 86.1l.2 .5-.2-.3M42.6 86.6l.5 .1M42.6 86.6l.5 .1h.6"/>
<path d="M42.8 86.3h-.4h.9M43.1 86.4h-.3M43.1 86.3l.4 .1 .2 .1M43.3 85.7l-.1 .2 .1 .4M43.7 86.5v.1M44.2 85.5a.49 .49 0 0 1 .3 .5 .49 .49 0 0 1-.3 .5M44.2 86.5l-1.1 .2"/>
<circle cx="176.6" cy="54.2" r="2.05"/>
</g>
<!-- layer: HATCH -->
<g fill="none" stroke="#7aafdf" stroke-width=".14">
<path d="M76.8 131.9v.1M76.9 131.9l-.1 .2M77 131.9l-.2 .2M77 131.9l-.2 .3M77.1 131.9l-.3 .4M77.2 131.9l-.4 .4M77.3 131.9l-.5 .4M77.3 131.9l-.4 .4M77.4 131.9l-.4 .4M77.5 131.9l-.4 .4M77.6 131.9l-.4 .4M77.7 131.9l-.4 .4"/>
<path d="M77.8 131.9l-.5 .4M77.9 131.9l-.5 .4M77.9 131.9l-.4 .4M78 131.9l-.4 .4M78.1 131.9l-.5 .4M78.1 131.9l-.4 .4M78.2 131.9l-.4 .4M78.3 131.9l-.4 .4M78.4 131.9l-.5 .4M78.4 131.9l-.4 .4M78.5 131.9l-.4 .4M78.6 131.9l-.4 .4"/>
<path d="M78.7 131.9l-.4 .4M78.8 131.9l-.5 .4M78.9 131.9l-.5 .4M78.9 131.9l-.4 .4M79 131.9l-.4 .4M79.1 131.9l-.4 .4M79.2 131.9l-.5 .4M79.2 131.9l-.4 .4M79.3 131.9l-.4 .4M79.4 131.9l-.4 .4M79.5 131.9l-.5 .4M79.5 131.9l-.4 .4"/>
<path d="M79.6 131.9l-.4 .4M79.7 131.9l-.5 .4M79.8 131.9l-.5 .4M79.9 131.9l-.5 .4M79.9 131.9l-.4 .4M80 131.9l-.4 .4M80.1 131.9l-.4 .4M80.2 131.9l-.4 .4M80.3 131.9l-.5 .4M80.3 131.9l-.4 .4M80.4 131.9l-.4 .4M80.5 131.9l-.4 .4"/>
<path d="M80.6 131.9l-.5 .4M80.6 131.9l-.4 .4M80.7 131.9l-.4 .4M80.8 131.9l-.5 .4M80.9 131.9l-.5 .4M80.9 131.9l-.4 .4M81 131.9l-.4 .4M81.1 131.9l-.4 .4M81.2 131.9l-.4 .4M81.3 131.9l-.5 .4M81.4 131.9l-.5 .4M81.4 131.9l-.4 .4"/>
<path d="M81.5 131.9l-.4 .4M81.6 131.9l-.4 .4M81.7 131.9l-.5 .4M81.7 131.9l-.4 .4M81.8 131.9l-.4 .4M81.9 131.9l-.5 .4M82 131.9l-.5 .4M82 131.9l-.4 .4M82.1 131.9l-.4 .4M82.2 131.9l-.4 .4M82.3 131.9l-.5 .4M82.4 131.9l-.5 .4"/>
<path d="M82.4 131.9l-.4 .4M82.5 131.9l-.4 .4M82.6 131.9l-.4 .4M82.7 131.9l-.4 .4M82.8 131.9l-.5 .4M82.8 131.9l-.4 .4M82.9 131.9l-.4 .4M83 131.9l-.5 .4M83.1 131.9l-.5 .4M83.1 131.9l-.4 .4M83.2 131.9l-.4 .4M83.3 131.9l-.5 .4"/>
<path d="M83.4 131.9l-.5 .4M83.4 131.9l-.4 .4M83.5 131.9l-.4 .4M83.6 131.9l-.4 .4M83.7 131.9l-.4 .4M83.8 131.9l-.5 .4M83.9 131.9l-.5 .4M83.9 131.9l-.4 .4M84 131.9l-.4 .4M84.1 131.9l-.4 .4M84.2 131.9l-.5 .4M84.2 131.9l-.4 .4"/>
<path d="M84.3 131.9l-.4 .4M84.4 131.9l-.5 .4M84.5 131.9l-.5 .4M84.5 131.9l-.4 .4M84.6 131.9l-.4 .4M84.7 131.9l-.4 .4M84.8 131.9l-.5 .4M84.9 131.9l-.5 .4M84.9 131.9l-.4 .4M85 131.9l-.4 .4M85.1 131.9l-.4 .4M85.2 131.9l-.4 .4"/>
<path d="M85.3 131.9l-.5 .4M85.3 131.9l-.4 .4M85.4 131.9l-.4 .4M85.5 131.9l-.5 .4M85.6 131.9l-.5 .4M85.6 131.9l-.4 .4M85.7 131.9l-.4 .4M85.8 131.9l-.5 .4M85.9 131.9l-.5 .4M85.9 131.9l-.4 .4M86 131.9l-.4 .4M86.1 131.9l-.4 .4"/>
<path d="M86.2 131.9l-.4 .4M86.3 131.9l-.5 .4M86.4 131.9l-.5 .4M86.4 131.9l-.4 .4M86.5 131.9l-.4 .4M86.6 131.9l-.5 .4M86.7 131.9l-.5 .4M86.7 131.9l-.4 .4M86.8 131.9l-.4 .4M86.9 131.9l-.5 .4M87 131.9l-.5 .4M87 131.9l-.4 .4"/>
<path d="M87.1 131.9l-.4 .4M87.2 131.9l-.4 .4M87.3 131.9l-.5 .4M87.4 131.9l-.5 .4M87.4 131.9l-.4 .4M87.5 131.9l-.4 .4M87.6 131.9l-.4 .4M87.7 131.9l-.5 .4M87.8 131.9l-.5 .4M87.8 131.9l-.4 .4M87.9 131.9l-.4 .4M88 131.9l-.5 .4"/>
<path d="M88.1 131.9l-.5 .4M88.1 131.9l-.4 .4M88.2 131.9l-.4 .4M88.3 131.9l-.5 .4M88.4 131.9l-.5 .4M88.4 132l-.4 .3M88.4 132.1l-.3 .2M88.4 132.1l-.2 .2M88.4 132.2l-.1 .1M88.4 132.3h-.1"/>
</g>
<!-- layer: faresh -->
<g fill="none" stroke="#139b48" stroke-width=".25">
<path d="M179.8 51.2l3 2M179.9 52.7a.44 .44 0 0 0-.1 .8M179.9 52.8l.1 .6M180.1 51.3a.87 .87 0 0 0-.8 .5M180.2 50.4a.87 .87 0 0 0-.1 .9M180.3 50.5l-.1 .9-.9 .4M180.4 54.5a.4 .4 0 0 0 0 .5 .4 .4 0 0 0 .4 .2M180.5 54.5l-.1 .3 .3 .4M180.5 51.6a.86 .86 0 0 0-.8 .5l.9-.4M180.6 54a.4 .4 0 0 0 0 .4 .4 .4 0 0 0 .4 .2M180.7 50.7a.87 .87 0 0 0-.2 .9M180.7 50.8l-.1 .9"/>
<path d="M180.7 53.9v.3l.3 .5M180.7 53.9v-.7a.44 .44 0 0 0-.1 .8M180.8 53.5a1.77 1.77 0 0 1 1.7-.5 1.16 1.16 0 0 0-1.7 .6M181 55.6a1.97 1.97 0 0 0 1.4-.6 1.96 1.96 0 0 0 .9 1.2M181.1 56.6l.9-.3 .7 .7M181.1 52.1a1.16 1.16 0 0 0-1.2 .5M181.2 50.7a1.16 1.16 0 0 0-.1 1.3M181.3 50.7a1.97 1.97 0 0 0 0 1.5M181.3 52.2a1.97 1.97 0 0 0-1.4 .4M181.3 52.6a.66 .66 0 0 0-.1 1M181.3 52.7v.9a.57 .57 0 0 0-.3 .5 .57 .57 0 0 0 .4 .5 .93 .93 0 0 1-.1-1M181.7 52.4a1.13 1.13 0 0 1 .1-1.3 1.97 1.97 0 0 0 .1 1.4"/>
<path d="M181.7 52.4a1.19 1.19 0 0 0-1.2 .6 1.97 1.97 0 0 1 1.4-.4M181.9 53.4a.95 .95 0 0 0-.1 1.2M181.9 53.3l-.1 1.3M182 56.5a.87 .87 0 0 0 .7 .5M182 56.5a.87 .87 0 0 1-.9 .1M182.1 52.6a.4 .4 0 0 0-.3 .3 .4 .4 0 0 0 .1 .4M182.1 52.7l-.1 .2v.5M182.2 51.3a1.76 1.76 0 0 1 .8 1.6M182.2 55.8l.6 .7M182.2 55.8l-1 .3a.83 .83 0 0 0 .9-.1 .88 .88 0 0 0 .8 .5M182.2 51.3a1.16 1.16 0 0 1 .9 1.6M182.2 50.7v-.6a.44 .44 0 0 0-.1 .7"/>
<path d="M182.3 55.2a1.16 1.16 0 0 1-1.3 .4M182.4 55.2a1.16 1.16 0 0 0 .9 1M182.5 53a1.16 1.16 0 0 1-.1-1.8 1.72 1.72 0 0 0 .1 1.8M182.5 54.6a1.16 1.16 0 0 0 1 .9M182.5 54.4a1.8 1.8 0 0 1-1.3 .5 1.16 1.16 0 0 0 1.3-.3M182.5 54.4a1.97 1.97 0 0 0 1 1.1M182.6 50.8a1.97 1.97 0 0 1 .7 1.3M182.6 50.8a1.16 1.16 0 0 1 .8 1.1M182.7 53.6a1.76 1.76 0 0 0 1.1 1.4M182.7 53.6a1.16 1.16 0 0 0 1.2 1.4M182.8 53.6a1.76 1.76 0 0 1-1.7 .7M182.8 53.6a1.16 1.16 0 0 1-1.7 .7"/>
<path d="M182.8 53.2l-.9 3.6M182.8 53.2l3.6 1M182.9 53.2a4 4 0 0 0-2.7 1M182.9 50.2a1.16 1.16 0 0 1 .8 1.1M182.9 50.2a1.97 1.97 0 0 1 .7 1.3 1.76 1.76 0 0 1 1.4-.3 1.16 1.16 0 0 0-1.3 .1M183.3 53.3a1.16 1.16 0 0 1 .6 1.6 1.77 1.77 0 0 0-.7-1.6M183.4 50l.6 .8 .9-.1M183.4 50a.87 .87 0 0 1 .6 .6M183.6 49.5l.6 .8M183.6 49.5a.87 .87 0 0 1 .7 .6M184 50.6a.87 .87 0 0 1 .9 .1M184.2 55.5a.44 .44 0 0 0-.5 .6l.5-.5"/>
<path d="M184.2 50.2a.87 .87 0 0 1 .9 0l-1 .1M184.2 53.6a1.16 1.16 0 0 1 .4 1.3M184.4 54.9l.6 .7a.81 .81 0 0 1-.7-.5M184.4 49.9l-1.6 3.3M184.6 52.2a1.18 1.18 0 0 1-1.4 1.1 1.76 1.76 0 0 0 1.4-1.1M184.6 53.7a2.09 2.09 0 0 1 .6 1.3 1.16 1.16 0 0 0-.3-1.3M184.7 52.5a1.76 1.76 0 0 0-1.7 .4M184.8 52.5a1.16 1.16 0 0 0-1.8 .3M184.8 51.8a1.97 1.97 0 0 0-1.4 .3M184.8 51.8a1.16 1.16 0 0 0-1.3 .1M185.2 52.6a1.16 1.16 0 0 1-1 .9M185.2 52.6a1.96 1.96 0 0 1-1.2 .9 1.97 1.97 0 0 1 .6 1.4"/>
<path d="M185.3 52a.85 .85 0 0 1 .9 .1l-1 .1M185.6 53.9a.87 .87 0 0 1 .1 .9M185.8 52.8a1.16 1.16 0 0 1-.9 .9M185.8 52.8a1.97 1.97 0 0 1-1.1 .9M186.1 53.2a.87 .87 0 0 1-.5 .7M186.2 53.2l-.7 .7 .3 .9M186.6 53.4l-.7 .6M186.6 53.3a.87 .87 0 0 1-.5 .8"/>
</g>
<!-- layer: CAY -->
<g fill="none" stroke="#00b800" stroke-width=".25">
<path d="M167.7 52.9a2.33 2.33 0 0 1 2.3 .3M168.1 53.4l.2 .9M168.4 53.4l.1 .7M168.8 55.2l.9 .7M169 51.1l-.4 .5-.3 .6M169.1 51.4l-.5 .7M169.2 55.2l.5 .4M169.4 52.3a1.03 1.03 0 0 0-1.5 .2l-1 .2 .2 .4 .4 .2 1.5 .2M169.6 51.7l.7 .1 .3 .2a.85 .85 0 0 0 .6 1.1l-.3-.8v-.5l-.4-.3-1.2-.4-.3-.4 .1 1 .3 .7 1.1 .7M170 54.7a2.05 2.05 0 0 0-.2 2l.7-.3 .6-.5 .1-.3M170.3 50.3l-1.1 .6M170.3 50.6l-1 .5"/>
<path d="M170.5 51.5l-.2-1.2 .1-.6 .5-.3 .1-.7 .4 1.1a5.1 5.1 0 0 1 .1 3M170.9 54.2l-1 2.1M171 49.6a1.66 1.66 0 0 0 .2 1.9v1.6M171.1 53.4l.3 .5 .5 1.1 .1 .5 .5 .7M171.2 53.2a2.5 2.5 0 0 0-2.8 1l-1 1.1h1.8l.6-.4 1-.8 .4-.7-.1-.2-1.3 .5-.4 .3a1.11 1.11 0 0 1-1.1 .9M171.6 50.2l.6 .2 .6 .3M171.6 52.7l1-.6 1.1-.1 1.9 .3a4.1 4.1 0 0 1-3.3 1.3l-1.2-.3zM171.7 50.5l.8 .2M171.7 53.5l.8 .7 .2 .6 .1 .6-.2 .6v.7l-1.4-1.1-.3-1v-.6M171.7 51.5a1.39 1.39 0 0 1 1.6-.9v1l-.3 .5M171.8 56h-.9M172 56.2l-.7 .1h-.7"/>
<path d="M172.5 53.7l.7 .5 .2 .4M172.9 51.1a1.34 1.34 0 0 0-.9 1.4M173.2 53.6l.8 .7 .2 .8-.8-.1-.8-.5M173.3 51.4l.4 .6M173.3 51l.7 1.1M173.4 55l-.7 .6M173.7 55l-.5 .6-.6 .3M174 53.4l-.2 .8M174.2 53.3l-.2 1.1M174.7 52.5l-.3 .1h-1.3l-2 .7"/>
</g>
<!-- layer: 25_landscape plants -->
<g fill="none" stroke="#6edd00" stroke-width=".21">
<path d="M174 53.9a3.3 3.3 0 0 1 2.2 .1M176.2 54.3a1.67 1.67 0 0 0-1.7 1.5 3.3 3.3 0 0 1 1.8-1.3M176.2 53.8a1.67 1.67 0 0 0-2.2 .1M176.3 54.4l-.9 1.8 .5-.7 .6-1M176.4 53.7a1.84 1.84 0 0 0-2-1.3 3.5 3.5 0 0 1 1.9 1.4M176.5 54.5a4.3 4.3 0 0 1-.6 2.4 2.05 2.05 0 0 0 .8-2.4M176.6 53.5a1.84 1.84 0 0 0-1.3-2 3.9 3.9 0 0 1 1 2.2M176.7 54.5a1.67 1.67 0 0 0 1.4 1.8M176.8 51.3a1.97 1.97 0 0 1-.1 2.4M176.8 51.3a4 4 0 0 1-.3 2.4M176.9 54.4a3.3 3.3 0 0 0 1.2 1.9M176.9 54.4l1.6 1.1"/>
<path d="M176.9 54.2a4.1 4.1 0 0 1 2.4 .8M176.9 54.2l.7 .4 1 .8M177 54a2.05 2.05 0 0 1 2.4-.8 4.3 4.3 0 0 0-2.3 .9M177 54.1a2.05 2.05 0 0 1 2.3 .9M178.5 52.2a3.8 3.8 0 0 0-1.5 1.8M178.5 52.2a2.1 2.1 0 0 0-1.8 1.8"/>
</g>
<!-- layer: 0 -->
<path d="M13 3.3h271v203.3h-271zM236 11h30.2M222 38.8h61.9M229 45.4l50.1 .1M222 76.6h62M230.4 73.3l18.1 .1M251.5 73.4h22.4M266.7 92.2h6.2M222 103.8h62M231.1 110.6h41.2M222 131h61.9M230.1 123.5h42.1" fill="none" stroke="#000" stroke-width=".17"/>
<path d="M9.7 0h277.6M9.7 209.9h277.6" fill="none" stroke="#fff" stroke-width=".17"/>
<text font-size="6.2" x="263.5" y="83.3">SCALE</text>
<g font-size="6.1">
<text x="224.5" y="52.9">FINAL FURNITURE</text>
<text x="224.4" y="59.7">LAYOUT</text>
</g>
<g font-size="5.4">
<text x="236" y="9.8">PROJECT:</text>
<text x="229" y="44.2">DRAWING TITLE:</text>
<text x="230.4" y="72.1">DATE:</text>
<text x="231.1" y="109.4">DRAWING BY:</text>
<text x="230.1" y="122.2">CHECKED BY:</text>
</g>
<text font-size="4.9" x="231.9" y="21.4">MR. ARUN JAIN</text>
<g font-size="4.6">
<text x="251.5" y="72.3">04-06-2025</text>
<text x="266.7" y="91.1">1:1</text>
</g>
<g font-size="4.1">
<text x="232" y="114.9">ID. MANSHA JINDAL</text>
<text x="232" y="128.2">ID. MANSHA JINDAL</text>
</g>
<text font-size="3.1" x="259.8" y="98.5">FEET INCHES</text>
<g font-size="2.6">
<text x="40.9" y="80.1">Q</text>
<text x="40.9" y="81.1">R</text>
<text x="40.9" y="82.9">O</text>
<text x="41.3" y="81.1">F</text>
<text x="41.3" y="81.1">C</text>
<text x="41.6" y="82.9">.</text>
<text x="40.2" y="85">/</text>
<text x="41.3" y="84.7">4</text>
<text x="41.3" y="85">5</text>
<text x="41.3" y="85.4">3</text>
<text x="41.6" y="84.7">0</text>
</g>
<g font-size="1.9" fill="#ed1f24">
<text x="88.8" y="42.3">KIDS BEDROOM</text>
<text x="90.7" y="44.6">10'0&quot; X 10'1&quot;</text>
<text x="167.6" y="60.6">BALCONY</text>
<text x="167.9" y="62.8">5'6&quot; X 5'0&quot;</text>
<text x="56.3" y="82.5">MASTER BEDROOM</text>
<text x="59.9" y="84.8">11'8&quot; X 10'4&quot;</text>
<text x="148.3" y="106.5">LIVING ROOM</text>
<text x="108.2" y="111.4">COMMON</text>
<text x="109.3" y="113.6">TOILET</text>
<text x="149.1" y="108.7">15'4&quot; X 10'4&quot;</text>
<text x="107.2" y="115.8">15'4&quot; X 10'4&quot;</text>
<text x="147.8" y="148.1">BALCONY</text>
<text x="44.2" y="155">4'2&quot; X 7'5&quot;</text>
<text x="45.1" y="152.8">TOILET</text>
<text x="148.1" y="150.3">8'3&quot; X 7'5&quot;</text>
</g>
<text font-size="1.9" fill="#939598" x="171.7" y="140.5">FRIDGE</text>
<g font-size="1.9" fill="#c7c8ca">
<text x="157.7" y="159.7">TRIANGLE</text>
<text x="157.9" y="157.5">WORKING</text>
</g>
<g font-size="1.2" fill="#293189">
<text x="91.9" y="23.1">STUDY TABLE</text>
<text x="93.6" y="24.6">3'6&quot;X1'8&quot;</text>
<text x="77.4" y="41.8">BED</text>
<text x="114.6" y="41.8">BED</text>
<text x="76.2" y="43.2">3'3&quot;X6'3&quot;</text>
<text x="113.5" y="43.2">3'3&quot;X6'3&quot;</text>
<text x="84.7" y="68.7">WARDROBE</text>
<text x="85.5" y="70.2">7'3&quot;X1'10&quot;</text>
<text x="37.9" y="88">STUDY TABLE</text>
<text x="39.6" y="89.5">1'8&quot;X2'3&quot;</text>
<text x="60.3" y="103.6">6'3&quot;X6'9&quot;</text>
<text x="61.5" y="102.1">BED</text>
<text x="90.7" y="117.4">WARDROBE</text>
<text x="91.1" y="118.8">1'10&quot;X6'10&quot;</text>
<text x="127.1" y="125.7">T.V. UNIT</text>
<text x="38.1" y="127.4">SIDE TABLE</text>
<text x="39.2" y="128.9">1'4&quot;X1'9&quot;</text>
<text x="79.2" y="131.8">MIRROR</text>
<text x="127" y="127.1">1'3&quot;X6'10&quot;</text>
</g>
</svg>
